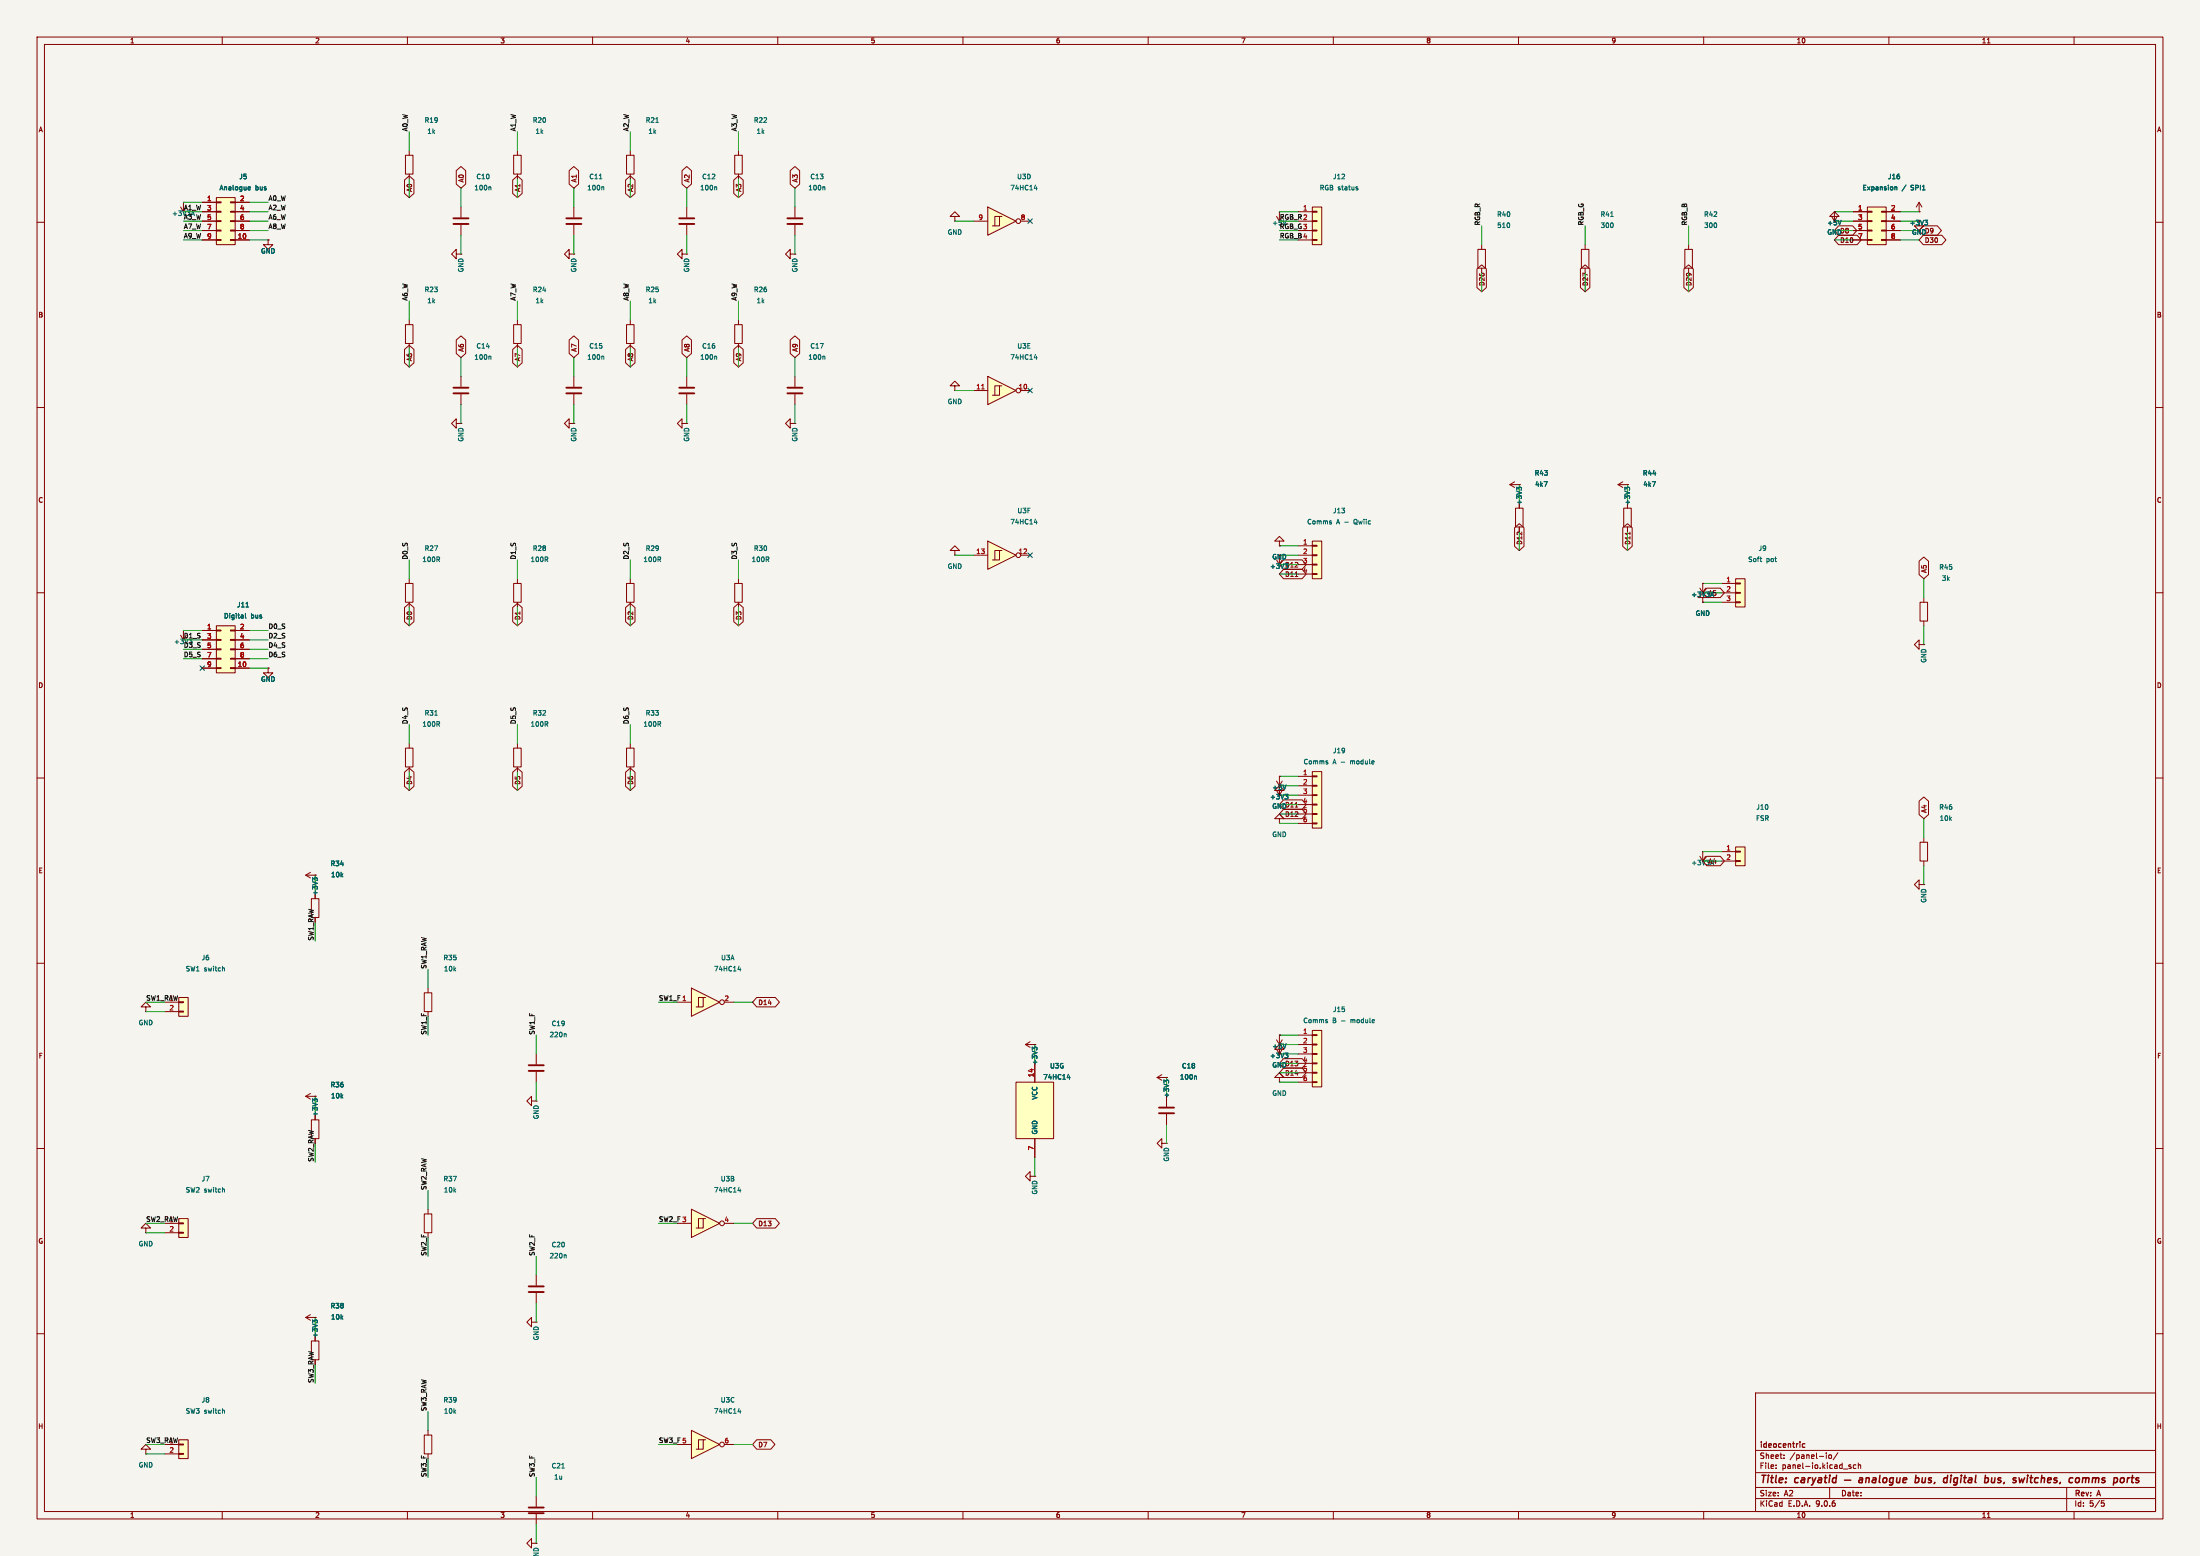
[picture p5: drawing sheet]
<svg xmlns="http://www.w3.org/2000/svg" width="594mm" height="420mm" viewBox="0 0 594 420" stroke-linecap="round" stroke-linejoin="round" font-family="sans-serif">
<path d="M0 0h594v420h-594z" fill="#f5f4ef" stroke="#f5f4ef" stroke-width=".27"/>
<g fill="none" stroke="#840000" stroke-width=".27">
<path d="M10 10h574v400h-574zM12 12h570v396h-570zM60 10v2M110 10v2M160 10v2M210 10v2M260 10v2M310 10v2M360 10v2M410 10v2M460 10v2M510 10v2"/>
<path d="M536.6 11.6h.7M560 10v2M345.4 57.2h.1M345.4 57.2v2.5l-.7-1.3M518.2 57.2h.1M518.2 54.6l-.8 1.3M518.2 54.6l.7 1.3M518.2 54.6v2.6M10 60h2M582 60h2M198.4 87.6h2v5.1h-2zM199.4 86.4v1.2"/>
<path d="M199.4 92.7v1.3M10 110h2M582 110h2M257.8 148.6h1.3l-1.3-1.3-1.3 1.3h1.3v1.3M257.8 149.9h.1M344.7 151.1l.7 1.3M345.4 149.9v2.5M346.2 151.1l-.8 1.3M10 160h2M582 160h2M10 210h2M169.2 201.9h2v5.1h-2z"/>
<path d="M170.2 200.7v1.2M170.2 207v1.3M582 210h2M10 260h2M582 260h2M10 310h2M582 310h2M82.5 355.6l1.3 .8M82.5 355.6h2.6M83.8 354.8l-1.3 .8M85.1 355.6h.1M10 360h2"/>
<path d="M84.1 362h2v5h-2zM85.1 360.7v1.3M474 376h108v32h-108zM582 360h2M474 397.5h108M474 391.5h108M479.5 396.2v.2M479.5 395.4v.2M481.7 393.5v.2M481.7 392.7v.2M493.1 392.2v.1M493.1 392.7v1"/>
<path d="M493.9 392.7h.3l.3 .3v.4l-.3 .3-.5-.3zM496.2 392.1l-1.2 1.9M499.7 395.4h-.3l-.2 .2v.2l.5 .1v.4h-.5M501.1 395.4h-.4l-.3 .3 .1 .6h.6M501.7 395.5l.6-.1 .1 1M501.7 394.9v1.5M60 408v2M110 408v2M160 408v2M210 408v2M260 408v2M310 408v2"/>
<path d="M360 408v2M410 408v2M460 408v2M474 404.5h108M474 401.5h108M494 401.5v3M510 408v2M536.6 409.6h.7M558 401.5v6.5M560 408v2M567.4 405.1h.7M567.5 405.6h.4l.3 .3-.2 .6-.5 .1"/>
</g>
<g fill="none" stroke="#840000" stroke-width=".4">
<path d="M498 399.5h1.7M502.1 399h.7v1.2M502.9 399.3l-.9 .2-.1 .4 .2 .3 .7-.1M503.9 399.1l.3-.2 .4 .1v1.2M503.9 398.9l-.2 1.3M505.7 399h.8l-.1 1.2M506.5 399.3l-.7 .1-.3 .3 .2 .5 .7-.1M507.6 398.2l-.2 1.7 .2 .3M508.5 399.1l.4-.2 .5 .2v.7l-.2 .3-.5 .1-.3-.2zM511.2 399h-.7l-.3 .8 .3 .4 .6-.1M511.2 398.9l-.2 1.6-.4 .4-.5-.1M512.2 398.9l-.1 1.2 .5 .1 .3-.2"/>
<path d="M513 398.9l-.1 1.3M513.8 399.5l1-.2-.1-.3h-.7l-.2 .9 .2 .3 .6-.1M517.2 399l.6-.1 .3 .3-.3 .9h-.7M517.3 398.2l-.2 2M526.8 398.9l-.2 1.3M526.8 398.2v.2M537.8 398.9l-.1 1.2 .5 .1 .3-.2M538.7 398.9l-.2 1.3M546.7 398.9l-.6 1.3M547.4 398.9l-.1 1.3M547.5 398.2v.2M562.4 399.1l.5-.2 .3 .2"/>
<path d="M562.4 398.9l-.2 1.3M563.2 399.1l-.1 1.1M563.8 398.9l-.6 .2M575.4 398.9h.8M575.8 398.2l-.2 1.7 .4 .3"/>
</g>
<path d="M486.8 390.6h.5M486.8 389.7h.5" fill="none" stroke="#840000" stroke-width=".3"/>
<path d="M347.3 59.5l-.5 1.2M519.7 59.5h.8l-.5 .4M520.2 59.9l.3 .3-.3 .5M84.9 356.7l-.5-.4v.8M84.9 356.5l.2-.2 .6 .2" fill="none" stroke="#006464" stroke-width=".27"/>
<path d="M186.7 386.1l7.6 3.8-7.6 3.8z" fill="#ffffc2"/>
<g fill="none" stroke="#840000" stroke-width=".27">
<path d="M494.5 58.4l.8 1.3M495.3 57.2h.1M495.3 57.2v2.5M496.1 58.4l-.8 1.3M84.1 242.6h2v5.1h-2zM85.1 241.3v1.3M182.9 389.9h3.8M186.7 386.1l7.6 3.8-7.6 3.8zM189.9 388.6h-1.3v2.6M190.5 388.6h-.6v2.6h-1.9M195.6 389.9h2.5"/>
<circle cx="194.9" cy="389.9" r=".63"/>
</g>
<path d="M497.1 59.5l-.4 1.2M199.3 381h.7M199.9 380.6v.9" fill="none" stroke="#006464" stroke-width=".27"/>
<path d="M504.2 55.9h5.1v10.1h-5.1z" fill="#ffffc2"/>
<g fill="none" stroke="#840000" stroke-width=".27">
<path d="M500.4 57.2h3.8M500.4 59.7h3.8M504.2 55.9h5.1v10.1h-5.1zM504.2 57h1.3v.3h-1.3zM504.2 59.6h1.3v.2h-1.3zM508 57h1.3v.3h-1.3zM508 59.6h1.3v.2h-1.3zM509.3 57.2h3.8M509.3 59.7h3.8M427 67.3h2v5.1h-2zM428 66v1.3M428 72.4v1.3"/>
<path d="M454.9 67.3h2v5.1h-2zM455.9 66v1.3M455.9 72.4v1.3M500.4 62.2h3.8M500.4 64.8h3.8M504.2 62.1h1.3v.3h-1.3zM504.2 64.6h1.3v.3h-1.3zM508 62.1h1.3v.3h-1.3zM508 64.6h1.3v.3h-1.3zM509.3 62.2h3.8M509.3 64.8h3.8M169.2 157.5h2v5.1h-2z"/>
<path d="M170.2 156.2v1.3M198.4 157.5h2v5.1h-2zM199.4 156.2v1.3M170.2 162.6v1.2M199.4 162.6v1.2M82.5 236.2l1.3 .8M82.5 236.2h2.6M83.8 235.5l-1.3 .7M85.1 236.2h.1"/>
</g>
<path d="M434.9 58.4h.7M511.6 50.4v.9M511.6 50.5h.5l.1 .8M84.9 237.3l-.5-.4v.8M84.9 237.2l.2-.3 .6 .3" fill="none" stroke="#006464" stroke-width=".27"/>
<path d="M274.3 292.1h10.2v15.2h-10.2z" fill="#ffffc2"/>
<path d="M459 231.1l.7 1.3M459.7 229.9h.1M459.7 229.9v2.5M460.5 231.1l-.8 1.3M274.3 292.1h10.2v15.2h-10.2zM276.9 281.9l1.2 .8M276.9 281.9h2.5M278.1 281.2l-1.2 .7M279.4 281.9h.1M279.4 287v5.1M279.4 307.3v5.1" fill="none" stroke="#840000" stroke-width=".27"/>
<path d="M279.2 283.1l-.5-.5v.8M279.2 282.9l.2-.3 .6 .3M288.2 290.9h.7M288.8 290.5v.8" fill="none" stroke="#006464" stroke-width=".27"/>
<path d="M468.6 228.6h2.6v5.1h-2.6z" fill="#ffffc2"/>
<g fill="none" stroke="#840000" stroke-width=".27">
<path d="M518.2 174v-1.3l-1.3 1.3 1.3 1.3v-1.3h1.2M518.4 162.6h2v5h-2zM519.4 174h.1M519.4 161.3v1.3M519.4 167.6v1.3M464.8 229.9h3.8M464.8 232.4h3.8M468.6 228.6h2.6v5.1h-2.6zM468.6 229.7h1.3v.3h-1.3zM468.6 232.3h1.3v.2h-1.3zM312.4 290.8l1.3 .8M312.4 290.8h2.6"/>
<path d="M313.7 290.1l-1.3 .7M315 290.8h.1M315 295.9v2.8M345.4 290.8h1.3l-1.3-1.2-1.2 1.2h1.2v1.3M345.4 292.1h.1M278.1 317.5v-1.3l-1.2 1.3 1.2 1.3v-1.3h1.3M279.4 317.5h.1M313.7 308.6v-1.3l-1.3 1.3 1.3 1.3v-1.3h1.3M315 308.6h.1M315 300.7v2.8"/>
</g>
<path d="M312.9 299h4.1M312.9 300.5h4.1" fill="none" stroke="#840000" stroke-width=".51"/>
<path d="M314.8 292l-.5-.5v.8M314.8 291.8l.2-.3 .5 .3M322.9 290.5l.1 .1v.7" fill="none" stroke="#006464" stroke-width=".27"/>
<path d="M468.6 156.2h2.6v7.6h-2.6z" fill="#ffffc2"/>
<path d="M464.8 157.5h3.8M468.6 156.2h2.6v7.6h-2.6zM468.6 157.4h1.3v.2h-1.3zM468.6 159.9h1.3v.2h-1.3zM464.8 160h3.8M464.8 162.6h3.8M468.6 162.4h1.3v.3h-1.3z" fill="none" stroke="#840000" stroke-width=".27"/>
<path d="M475.2 150.8h.5M475.6 151.6h.1" fill="none" stroke="#006464" stroke-width=".27"/>
<path d="M354.3 278.1h2.6v15.3h-2.6z" fill="#ffffc2"/>
<g fill="none" stroke="#840000" stroke-width=".27">
<path d="M459 158.8l.7 1.2M459.7 157.5h.1M459.7 157.5v2.5M460.5 158.8l-.8 1.2M459.7 161.3h1.3l-1.3-1.3-1.2 1.3h1.2v1.3M459.7 162.6h.1M345.4 279.4h.1M345.4 279.4v5.1M350.5 279.4h3.8M354.3 278.1h2.6v15.3h-2.6zM354.3 279.3h1.3v.2h-1.3zM344.7 280.7l.7 1.2 .8-1.2"/>
<path d="M344.7 283.2l.7 1.3M345.4 283.2h1.3l-1.3-1.3-1.2 1.3h1.2v1.3M346.2 283.2l-.8 1.3M350.5 281.9h3.8M350.5 284.5h3.8M350.5 287h3.8M350.5 289.6h3.8M350.5 292.1h3.8M354.3 281.8h1.3v.3h-1.3zM354.3 284.4h1.3v.2h-1.3zM354.3 286.9h1.3v.2h-1.3zM354.3 289.4h1.3v.3h-1.3z"/>
<path d="M354.3 292h1.3v.2h-1.3z"/>
</g>
<path d="M358.4 275.7v.3M347 284.2h.7l-.4 .5M347.3 281.7l-.5 1.3M347.5 284.7l.2 .3-.2 .5" fill="none" stroke="#006464" stroke-width=".27"/>
<path d="M48.3 269.2h2.5v5.1h-2.5z" fill="#ffffc2"/>
<g fill="none" stroke="#840000" stroke-width=".27">
<path d="M407.7 130.8h2.5M407.7 130.8l1.2 .8M408.9 130l-1.2 .8M409.2 137.2h2v5h-2zM410.2 130.8h.1M410.2 135.9v1.3M436.9 130.8l1.2 .8M436.9 130.8h2.5M438.1 130l-1.2 .8M438.4 137.2h2v5h-2zM439.4 130.8h.1M439.4 135.9v1.3"/>
<path d="M410.2 142.2v1.3M439.4 142.2v1.3M518.2 238.8v-1.3l-1.3 1.3 1.3 1.2v-1.2h1.2M519.4 238.8h.1M39.4 271.8h1.2l-1.2-1.3-1.3 1.3h1.3v1.3M39.4 273.1h.1M44.4 270.5h3.9M44.4 273.1h3.9M48.3 269.2h2.5v5.1h-2.5zM48.3 270.4h1.2v.2h-1.2zM48.3 272.9h1.2v.3h-1.2zM114.6 268h2v5.1h-2z"/>
<path d="M115.6 266.7v1.3"/>
</g>
<path d="M410 131.8l.2-.3 .6 .3M410 131.9l-.5-.4v.8M439.2 131.9l-.5-.4v.8M439.2 131.8l.3-.3 .5 .3M60.4 261.2l.2 .2v.7" fill="none" stroke="#006464" stroke-width=".27"/>
<path d="M48.3 328.9h2.5v5.1h-2.5z" fill="#ffffc2"/>
<path d="M518.4 227.3h2v5.1h-2zM519.4 226.1v1.2M519.4 232.4v1.3M44.4 330.2h3.9M44.4 332.7h3.9M48.3 328.9h2.5v5.1h-2.5zM48.3 330.1h1.2v.2h-1.2zM48.3 332.6h1.2v.3h-1.2z" fill="none" stroke="#840000" stroke-width=".27"/>
<path d="M60.4 320.9l.2 .2v.7" fill="none" stroke="#006464" stroke-width=".27"/>
<path d="M266.7 55.9l7.6 3.8-7.6 3.8z" fill="#ffffc2"/>
<g fill="none" stroke="#840000" stroke-width=".27">
<path d="M257.8 58.4h1.3l-1.3-1.2-1.3 1.2h1.3v1.3M257.8 59.7h.1M262.9 59.7h3.8M266.7 55.9l7.6 3.8-7.6 3.8zM269.9 58.4h-1.3v2.6M270.5 58.4h-.6v2.6h-1.9M275.6 59.7h2.5M39.4 331.5h1.2l-1.2-1.3-1.3 1.3h1.3v1.2M39.4 332.7h.1"/>
<circle cx="275" cy="59.7" r=".63"/>
</g>
<path d="M279.3 50.8h.7M279.9 50.4v.9" fill="none" stroke="#006464" stroke-width=".27"/>
<path d="M266.7 101.6l7.6 3.8-7.6 3.8z" fill="#ffffc2"/>
<g fill="none" stroke="#840000" stroke-width=".27">
<path d="M214.6 101.6v2.8M214.6 106.4v2.8M262.9 105.4h3.8M266.7 101.6l7.6 3.8-7.6 3.8zM269.9 104.1h-1.3v2.6M270.5 104.1h-.6v2.6h-1.9M275.6 105.4h2.5M82.5 295.9l1.3 .8M82.5 295.9h2.6M83.8 295.1l-1.3 .8M85.1 295.9h.1M84.1 302.3h2v5h-2z"/>
<path d="M85.1 301v1.3M114.6 327.7h2v5h-2zM115.6 326.4v1.3"/>
<circle cx="275" cy="105.4" r=".63"/>
</g>
<path d="M265 105h.8" fill="none" stroke="#a90000" stroke-width=".27"/>
<path d="M222.5 96.1l.2 .2v.7M279.3 96.6h.7M279.9 96.1v.9M84.9 297l-.5-.4v.8M84.9 296.9l.2-.3 .6 .3" fill="none" stroke="#006464" stroke-width=".27"/>
<path d="M212.6 104.6h4.1M212.6 106.2h4.1" fill="none" stroke="#840000" stroke-width=".51"/>
<path d="M48.3 388.6h2.5v5.1h-2.5z" fill="#ffffc2"/>
<path d="M213.4 114.3v-1.3l-1.3 1.3 1.3 1.3v-1.3h1.2M214.6 114.3h.1M257.8 104.1h1.3l-1.3-1.2-1.3 1.2h1.3v1.3M257.8 105.4h.1M39.4 391.2h1.2l-1.2-1.3-1.3 1.3h1.3v1.2M39.4 392.4h.1M44.4 389.9h3.9M44.4 392.4h3.9M48.3 388.6h2.5v5.1h-2.5zM48.3 389.8h1.2v.2h-1.2zM48.3 392.3h1.2v.3h-1.2z" fill="none" stroke="#840000" stroke-width=".27"/>
<path d="M60.4 380.6l.2 .2v.7" fill="none" stroke="#006464" stroke-width=".27"/>
<path d="M354.3 208.3h2.6v15.2h-2.6z" fill="#ffffc2"/>
<g fill="none" stroke="#840000" stroke-width=".27">
<path d="M213.4 68.6v-1.3l-1.3 1.3 1.3 1.3v-1.3h1.2M214.6 68.6h.1M350.5 209.6h3.8M350.5 212.1h3.8M350.5 214.6h3.8M350.5 217.2h3.8M350.5 219.7h3.8M354.3 208.3h2.6v15.2h-2.6zM354.3 209.4h1.3v.3h-1.3zM354.3 212h1.3v.2h-1.3zM354.3 214.5h1.3v.3h-1.3zM354.3 217h1.3v.3h-1.3z"/>
<path d="M354.3 219.6h1.3v.2h-1.3zM350.5 222.3h3.8M354.3 222.1h1.3v.3h-1.3z"/>
</g>
<path d="M358.5 205.8v.3" fill="none" stroke="#006464" stroke-width=".27"/>
<path d="M354.3 55.9h2.6v10.1h-2.6z" fill="#ffffc2"/>
<g fill="none" stroke="#840000" stroke-width=".27">
<path d="M198.4 41.9h2v5.1h-2zM199.4 40.6v1.3M199.4 47v1.3M214.6 55.9v2.8M350.5 57.2h3.8M350.5 59.7h3.8M354.3 55.9h2.6v10.1h-2.6zM354.3 57h1.3v.3h-1.3zM354.3 59.6h1.3v.2h-1.3zM495.3 58.4h1.3l-1.3-1.2-1.3 1.2h1.3v1.3M214.6 60.7v2.8M350.5 62.2h3.8"/>
<path d="M350.5 64.8h3.8M354.3 62.1h1.3v.3h-1.3zM354.3 64.6h1.3v.3h-1.3zM399 67.3h2.1v5.1h-2.1zM400 66v1.3M400 72.4v1.3M185.4 101.6v2.8M185.4 106.4v2.8M144.8 284.5v2.8M144.8 289.3v2.8M114.6 387.4h2v5h-2zM115.6 386.1v1.3"/>
</g>
<path d="M222.5 50.4l.2 .2v.7M366.3 50.8l.3 .3-.4 .2M366.3 50.4l.3 .1M193.3 96.1l.2 .2v.7M152.7 279l.2 .2v.7" fill="none" stroke="#006464" stroke-width=".27"/>
<path d="M212.6 58.9h4.1M212.6 60.5h4.1M183.4 104.6h4.1M183.4 106.2h4.1M142.7 287.5h4.1M142.7 289.1h4.1" fill="none" stroke="#840000" stroke-width=".51"/>
<path d="M266.7 146.1l7.6 3.8-7.6 3.8z" fill="#ffffc2"/>
<g fill="none" stroke="#840000" stroke-width=".27">
<path d="M262.9 149.9h3.8M266.7 146.1l7.6 3.8-7.6 3.8zM269.9 148.6h-1.3v2.5M270.5 148.6h-.6v2.5h-1.9M275.6 149.9h2.5M344.7 210.8l.7 1.3M345.4 209.6h.1M345.4 209.6v2.5M346.2 210.8l-.8 1.3"/>
<circle cx="275" cy="149.9" r=".63"/>
</g>
<path d="M279.3 141h.7M279.9 140.6v.8M347.3 211.9l-.5 1.2" fill="none" stroke="#006464" stroke-width=".27"/>
<path d="M354.3 146.1h2.6v10.1h-2.6z" fill="#ffffc2"/>
<g fill="none" stroke="#840000" stroke-width=".27">
<path d="M49.5 54.6h.1M49.5 54.6v2.6l-.7-1.3M350.5 147.3h3.8M350.5 149.9h3.8M350.5 152.4h3.8M350.5 154.9h3.8M354.3 146.1h2.6v10.1h-2.6zM354.3 147.2h1.3v.2h-1.3zM354.3 149.7h1.3v.3h-1.3zM354.3 152.3h1.3v.2h-1.3zM354.3 154.8h1.3v.3h-1.3zM344.7 213.4l.7 1.2"/>
<path d="M345.4 213.4h1.3l-1.3-1.3-1.2 1.3h1.2v1.2M345.4 212.1v2.5M346.2 213.4l-.8 1.2M345.4 221h1.3l-1.3-1.3-1.2 1.3h1.2v1.3M345.4 222.3h.1"/>
</g>
<path d="M52.1 56.9l.4 1.3M359.5 141.1v.3M347 214.4h.7l-.4 .5M347.5 214.9l.2 .2-.2 .6" fill="none" stroke="#006464" stroke-width=".27"/>
<path d="M58.4 53.3h5.1v12.7h-5.1z" fill="#ffffc2"/>
<g fill="none" stroke="#840000" stroke-width=".27">
<path d="M54.6 54.6h3.8M54.6 57.2h3.8M54.6 59.7h3.8M58.4 53.3h5.1v12.7h-5.1zM58.4 54.5h1.3v.2h-1.3zM58.4 57h1.3v.3h-1.3zM58.4 59.6h1.3v.2h-1.3zM62.2 54.5h1.3v.2h-1.3zM62.2 57h1.3v.3h-1.3zM62.2 59.6h1.3v.2h-1.3zM63.5 54.6h3.8M63.5 57.2h3.8"/>
<path d="M63.5 59.7h3.8M518.2 59.7v1.3h1.2l-1.2 1.2-1.3-1.2h1.3M54.6 62.2h3.8M54.6 64.8h3.8M58.4 62.1h1.3v.3h-1.3zM58.4 64.6h1.3v.3h-1.3zM62.2 62.1h1.3v.3h-1.3zM62.2 64.6h1.3v.3h-1.3zM63.5 62.2h3.8M63.5 64.8h3.8M72.4 64.8v1.2h1.3l-1.3 1.3-1.3-1.3h1.3M72.4 64.8h.1"/>
<path d="M154.9 101.6v2.8M154.9 106.4v2.8M345.4 146.1h1.3l-1.3-1.3-1.2 1.3h1.2v1.2M345.4 147.3h.1M49.5 170.2h.1M49.5 170.2v2.5l-.7-1.2M72.4 180.3v1.3h1.3l-1.3 1.3-1.3-1.3h1.3M72.4 180.3h.1"/>
</g>
<path d="M67.1 51.2h.4M67.1 50.5l.3-.1 .2 .3-.6 .1M162.8 96.1l.2 .2v.7" fill="none" stroke="#006464" stroke-width=".27"/>
<path d="M152.9 104.6h4.1M152.9 106.2h4.1" fill="none" stroke="#840000" stroke-width=".51"/>
<path d="M186.7 266.7l7.6 3.8-7.6 3.8z" fill="#ffffc2"/>
<g fill="none" stroke="#840000" stroke-width=".27">
<path d="M109.5 41.9h2v5.1h-2zM110.5 40.6v1.3M110.5 47v1.3M124.5 55.9v2.8M138.7 41.9h2v5.1h-2zM139.7 40.6v1.3M139.7 47v1.3M154.9 55.9v2.8M123.2 68.6v-1.3l-1.3 1.3 1.3 1.3v-1.3h1.3M124.5 68.6h.1M124.5 60.7v2.8M153.7 68.6v-1.3l-1.3 1.3 1.3 1.3v-1.3h1.2"/>
<path d="M154.9 68.6h.1M154.9 60.7v2.8M169.2 87.6h2v5.1h-2zM170.2 86.4v1.2M170.2 92.7v1.3M123.2 114.3v-1.3l-1.3 1.3 1.3 1.3v-1.3h1.3M124.5 114.3h.1M153.7 114.3v-1.3l-1.3 1.3 1.3 1.3v-1.3h1.2M154.9 114.3h.1M184.1 114.3v-1.3l-1.2 1.3 1.2 1.3v-1.3h1.3M185.4 114.3h.1M109.5 157.5h2v5.1h-2z"/>
<path d="M110.5 156.2v1.3M138.7 157.5h2v5.1h-2zM139.7 156.2v1.3M110.5 162.6v1.2M139.7 162.6v1.2M109.5 201.9h2v5.1h-2zM110.5 200.7v1.2M110.5 207v1.3M138.7 201.9h2v5.1h-2zM139.7 200.7v1.2M139.7 207v1.3M182.9 270.5h3.8"/>
<path d="M186.7 266.7l7.6 3.8-7.6 3.8zM189.9 269.2h-1.3v2.6M190.5 269.2h-.6v2.6h-1.9M195.6 270.5h2.5M143.5 297.2v-1.3l-1.3 1.3 1.3 1.3v-1.3h1.3M144.8 297.2h.1M143.5 356.9v-1.3l-1.3 1.3 1.3 1.2v-1.2h1.3M144.8 356.9h.1"/>
<circle cx="194.9" cy="270.5" r=".63"/>
</g>
<path d="M132.4 50.4l.1 .2v.7M161.8 48.3h.7M162.8 50.4l.2 .2v.7M117.4 193h.7M199.3 261.7h.7M199.9 261.2v.9" fill="none" stroke="#006464" stroke-width=".27"/>
<path d="M122.4 58.9h4.1M152.9 58.9h4.1M122.4 60.5h4.1M152.9 60.5h4.1" fill="none" stroke="#840000" stroke-width=".51"/>
<path d="M58.4 168.9h5.1v12.7h-5.1z" fill="#ffffc2"/>
<g fill="none" stroke="#840000" stroke-width=".27">
<path d="M54.6 170.2h3.8M54.6 172.7h3.8M54.6 175.3h3.8M54.6 177.8h3.8M58.4 168.9h5.1v12.7h-5.1zM58.4 170.1h1.3v.2h-1.3zM58.4 172.6h1.3v.2h-1.3zM58.4 175.1h1.3v.3h-1.3zM58.4 177.7h1.3v.2h-1.3zM62.2 170.1h1.3v.2h-1.3zM62.2 172.6h1.3v.2h-1.3zM62.2 175.1h1.3v.3h-1.3z"/>
<path d="M62.2 177.7h1.3v.2h-1.3zM63.5 170.2h3.8M63.5 172.7h3.8M63.5 175.3h3.8M63.5 177.8h3.8M54.6 180.3h3.8M58.4 180.2h1.3v.3h-1.3zM62.2 180.2h1.3v.3h-1.3zM63.5 180.3h3.8M144.8 344.2v2.8M144.8 349v2.8"/>
</g>
<path d="M66.3 165.6v1.1l.1 .1M66.4 163.8h.7M152.7 338.7l.2 .2v.7" fill="none" stroke="#006464" stroke-width=".27"/>
<path d="M142.7 347.2h4.1M142.7 348.7h4.1" fill="none" stroke="#840000" stroke-width=".51"/>
<path d="M186.7 326.4l7.6 3.8-7.6 3.8z" fill="#ffffc2"/>
<g fill="none" stroke="#840000" stroke-width=".27">
<path d="M54.6 54.6h3.8M54.6 57.2h3.8M54.6 59.7h3.8M63.5 54.6h3.8M63.5 57.2h3.8M63.5 59.7h3.8M109.2 48.6l1.3-1.1 1.3 1.1v3.6l-1.3 1.1-1.3-1.1zM123.2 46.1l1.3-1.2 1.2 1.2v3.6l-1.2 1.1-1.3-1.1zM138.4 48.6l1.3-1.1 1.3 1.1v3.6l-1.3 1.1-1.3-1.1zM153.7 46.1l1.2-1.2 1.3 1.2v3.6l-1.3 1.1-1.2-1.1zM168.9 48.6l1.3-1.1 1.3 1.1v3.6l-1.3 1.1-1.3-1.1zM169.2 41.9h2v5.1h-2z"/>
<path d="M170.2 40.6v1.3M170.2 47v1.3M184.1 46.1l1.3-1.2 1.3 1.2v3.6l-1.3 1.1-1.3-1.1zM185.4 55.9v2.8M198.1 48.6l1.3-1.1 1.3 1.1v3.6l-1.3 1.1-1.3-1.1zM213.4 46.1l1.2-1.2 1.3 1.2v3.6l-1.3 1.1-1.2-1.1zM495.3 57.2h.1M500.4 57.2h3.8M500.4 59.7h3.8M509.3 57.2h3.8M509.3 59.7h3.8M518.2 57.2h.1"/>
<path d="M54.6 62.2h3.8M54.6 64.8h3.8M63.5 62.2h3.8M63.5 64.8h3.8M72.4 64.8h.1M184.1 68.6v-1.3l-1.2 1.3 1.2 1.3v-1.3h1.3M185.4 68.6h.1M185.4 60.7v2.8M398.8 72.6l1.2-1.1 1.3 1.1v5l-1.3 1.1-1.2-1.1zM426.7 72.6l1.3-1.1 1.3 1.1v5l-1.3 1.1-1.3-1.1zM454.7 72.6l1.2-1.1 1.3 1.1v5l-1.3 1.1-1.2-1.1zM496.4 63.5h5l1.1 1.3-1.1 1.2h-5l-1.1-1.2z"/>
<path d="M496.4 61h3.8l1.1 1.2-1.1 1.3h-3.8l-1.1-1.3zM500.4 62.2h3.8M500.4 64.8h3.8M509.3 62.2h3.8M509.3 64.8h3.8M519.3 63.5h5l1.1 1.3-1.1 1.2h-5l-1.1-1.2zM519.3 61h3.8l1.1 1.2-1.1 1.3h-3.8l-1.1-1.3zM109.2 94.3l1.3-1.1 1.3 1.1v3.6l-1.3 1.2-1.3-1.2zM109.5 87.6h2v5.1h-2zM110.5 86.4v1.2M110.5 92.7v1.3M123.2 91.8l1.3-1.1 1.2 1.1v3.6l-1.2 1.1-1.3-1.1z"/>
<path d="M138.4 94.3l1.3-1.1 1.3 1.1v3.6l-1.3 1.2-1.3-1.2zM138.7 87.6h2v5.1h-2zM139.7 86.4v1.2M139.7 92.7v1.3M153.7 91.8l1.2-1.1 1.3 1.1v3.6l-1.3 1.1-1.2-1.1zM168.9 94.3l1.3-1.1 1.3 1.1v3.6l-1.3 1.2-1.3-1.2zM184.1 91.8l1.3-1.1 1.3 1.1v3.6l-1.3 1.1-1.3-1.1zM198.1 94.3l1.3-1.1 1.3 1.1v3.6l-1.3 1.2-1.3-1.2zM213.4 91.8l1.2-1.1 1.3 1.1v3.6l-1.3 1.1-1.2-1.1zM124.5 101.6v2.8M124.5 106.4v2.8M410.2 130.8h.1"/>
<path d="M410.2 135.9v1.3M439.4 130.8h.1M439.4 135.9v1.3M345.4 147.3h.1M346.6 151.1h5l1.1 1.3-1.1 1.3h-5l-1.2-1.3zM346.6 153.7h5l1.1 1.2-1.1 1.3h-5l-1.2-1.3zM349.7 155.6h.7M408.9 142.5l1.3-1.2 1.3 1.2v5l-1.3 1.1-1.3-1.1zM410.2 142.2v1.3M438.1 142.5l1.3-1.2 1.3 1.2v5l-1.3 1.1-1.3-1.1zM439.4 142.2v1.3M440.1 143.6v.7"/>
<path d="M459.7 157.5h.1M460.9 158.7h3.6l1.1 1.3-1.1 1.3h-3.6l-1.2-1.3zM518.2 151.5l1.2-1.1 1.3 1.1v3.6l-1.3 1.1-1.2-1.1zM54.6 170.2h3.8M54.6 172.7h3.8M54.6 175.3h3.8M54.6 177.8h3.8M63.5 170.2h3.8M63.5 172.7h3.8M63.5 175.3h3.8M63.5 177.8h3.8M109.2 164l1.3-1.1 1.3 1.1v3.8l-1.3 1.1-1.3-1.1z"/>
<path d="M138.4 164l1.3-1.1 1.3 1.1v3.8l-1.3 1.1-1.3-1.1zM168.9 164l1.3-1.1 1.3 1.1v3.8l-1.3 1.1-1.3-1.1zM198.1 164l1.3-1.1 1.3 1.1v3.8l-1.3 1.1-1.3-1.1zM459.7 162.6h.1M54.6 180.3h3.8M63.5 180.3h3.8M72.4 180.3h.1M109.2 208.4l1.3-1.1 1.3 1.1v3.8l-1.3 1.2-1.3-1.2zM138.4 208.4l1.3-1.1 1.3 1.1v3.8l-1.3 1.2-1.3-1.2zM168.9 208.4l1.3-1.1 1.3 1.1v3.8l-1.3 1.2-1.3-1.2zM345.4 209.6h.1M346.6 218.4h5l1.1 1.3-1.1 1.3h-5l-1.2-1.3z"/>
<path d="M346.6 215.9h5l1.1 1.3-1.1 1.2h-5l-1.2-1.2zM349.7 217.8h.7M518.2 216.2l1.2-1.1 1.3 1.1v3.7l-1.3 1.1-1.2-1.1zM85.1 236.2h.1M460.9 231.1h3.6l1.1 1.3-1.1 1.3h-3.6l-1.2-1.3zM85.1 241.3v1.3M204.3 269.2h5l1.1 1.3-1.1 1.3h-5l-1.1-1.3zM345.4 279.4h.1M85.1 295.9h.1M279.4 281.9h.1M279.4 287v5.1M315 290.8h.1"/>
<path d="M315 295.9v2.8M346.6 285.7h5l1.1 1.3-1.1 1.3h-5l-1.2-1.3zM346.6 288.3h5l1.1 1.3-1.1 1.2h-5l-1.2-1.2zM85.1 301v1.3M279.4 307.3v5.1M315 300.7v2.8M182.9 330.2h3.8M186.7 326.4l7.6 3.8-7.6 3.8zM189.9 328.9h-1.3v2.6M190.5 328.9h-.6v2.6h-1.9M195.6 330.2h2.5M204.3 328.9h5l1.1 1.3-1.1 1.3h-5l-1.1-1.3z"/>
<path d="M85.1 355.6h.1M85.1 360.7v1.3M204.3 388.6h3.8l1.1 1.3-1.1 1.3h-3.8l-1.1-1.3zM143.5 416.6v-1.3l-1.3 1.3 1.3 1.2v-1.2h1.3M144.8 416.6h.1M144.8 403.9v2.8M144.8 408.7v2.8"/>
<circle cx="194.9" cy="330.2" r=".63"/>
</g>
<g fill="none" stroke="#006464" stroke-width=".27">
<path d="M177.1 33h.7M67.1 51.2h.4M67.1 50.5l.3-.1 .2 .3-.6 .1M193.3 50.4l.2 .2v.7M497.1 59.5l-.4 1.2M511.6 50.5h.5l.1 .8M511.6 50.4v.9M519.7 59.5h.8l-.5 .4M520.2 59.9l.3 .3-.3 .5M132.4 96.1l.1 .2v.7M410 131.9l-.5-.4v.8M410 131.8l.2-.3 .6 .3"/>
<path d="M439.2 131.8l.3-.3 .5 .3M439.2 131.9l-.5-.4v.8M66.3 165.6v1.1l.1 .1M66.4 163.8h.7M347 214.4h.7l-.4 .5M347.3 211.9l-.5 1.2M347.5 214.9l.2 .2-.2 .6M84.9 237.3l-.5-.4v.8M84.9 237.2l.2-.3 .6 .3M84.9 297l-.5-.4v.8M84.9 296.9l.2-.3 .6 .3M279.2 283.1l-.5-.5v.8"/>
<path d="M279.2 282.9l.2-.3 .6 .3M288.2 290.9h.7M288.8 290.5v.8M314.8 292l-.5-.5v.8M314.8 291.8l.2-.3 .5 .3M322.9 290.5l.1 .1v.7M347 284.2h.7l-.4 .5M347.3 281.7l-.5 1.3M347.5 284.7l.2 .3-.2 .5M199.3 321.4h.7M199.9 320.9v.9M84.9 356.7l-.5-.4v.8"/>
<path d="M84.9 356.5l.2-.2 .6 .2M151.7 396.2h.7"/>
</g>
<path d="M183.4 58.9h4.1M183.4 60.5h4.1M122.4 104.6h4.1M122.4 106.2h4.1M142.7 406.9h4.1M142.7 408.4h4.1" fill="none" stroke="#840000" stroke-width=".51"/>
<g fill="none" stroke="#009600" stroke-width=".27">
<path d="M110.5 35.6v5M139.7 35.6v5M170.2 35.6v5M199.4 35.6v5M49.5 59.7h5.1M49.5 57.2h5.1M49.5 54.6h5.1M67.3 59.7h5.1M67.3 57.2h5.1M67.3 54.6h5.1M110.5 48.3v5M124.5 50.8v5.1"/>
<path d="M139.7 48.3v5M154.9 50.8v5.1M170.2 48.3v5M185.4 50.8v5.1M199.4 48.3v5M214.6 50.8v5.1M257.8 59.7h5.1M345.4 59.7h5.1M345.4 57.2h5.1M495.3 59.7h5.1M495.3 57.2h5.1M513.1 59.7h5.1"/>
<path d="M513.1 57.2h5.1M49.5 62.2h5.1M49.5 64.8h5.1M67.3 62.2h5.1M67.3 64.8h5.1M124.5 63.5v5.1M154.9 63.5v5.1M185.4 63.5v5.1M214.6 63.5v5.1M345.4 62.2h5.1M345.4 64.8h5.1M400 61v5"/>
<path d="M400 73.7v5M428 61v5M428 73.7v5M455.9 61v5M455.9 73.7v5M495.3 62.2h5.1M495.3 64.8h5.1M513.1 62.2h5.1M513.1 64.8h5.1M110.5 81.3v5.1M110.5 94v5.1M124.5 96.5v5.1"/>
<path d="M139.7 81.3v5.1M139.7 94v5.1M154.9 96.5v5.1M170.2 81.3v5.1M170.2 94v5.1M185.4 96.5v5.1M199.4 81.3v5.1M199.4 94v5.1M214.6 96.5v5.1M124.5 109.2v5.1M154.9 109.2v5.1M185.4 109.2v5.1"/>
<path d="M214.6 109.2v5.1M257.8 105.4h5.1M410.2 130.8v5.1M439.4 130.8v5.1M110.5 151.1v5.1M139.7 151.1v5.1M170.2 151.1v5.1M199.4 151.1v5.1M257.8 149.9h5.1M345.4 149.9h5.1M345.4 147.3h5.1M345.4 154.9h5.1"/>
<path d="M345.4 152.4h5.1M410.2 143.5v5.1M439.4 143.5v5.1M459.7 157.5h5.1M519.4 156.2v5.1M49.5 172.7h5.1M49.5 170.2h5.1M49.5 177.8h5.1M49.5 175.3h5.1M67.3 172.7h5.1M67.3 170.2h5.1M67.3 177.8h5.1"/>
<path d="M67.3 175.3h5.1M110.5 163.8v5.1M139.7 163.8v5.1M170.2 163.8v5.1M199.4 163.8v5.1M459.7 160h5.1M459.7 162.6h5.1M519.4 168.9v5.1M67.3 180.3h5.1M110.5 195.6v5.1M139.7 195.6v5.1M170.2 195.6v5.1"/>
<path d="M110.5 208.3v5.1M139.7 208.3v5.1M170.2 208.3v5.1M345.4 209.6h5.1M345.4 219.7h5.1M345.4 217.2h5.1M345.4 214.6h5.1M345.4 212.1h5.1M85.1 236.2v5.1M345.4 222.3h5.1M459.7 229.9h5.1M459.7 232.4h5.1"/>
<path d="M519.4 221v5.1M519.4 233.7v5.1M85.1 248.9v5.1M39.4 273.1h5M39.4 270.5h5M115.6 261.6v5.1M115.6 274.3v5.1M144.8 279.4v5.1M177.8 270.5h5.1M198.1 270.5h5.1M345.4 279.4h5.1M85.1 295.9v5.1"/>
<path d="M144.8 292.1v5.1M279.4 281.9v5.1M315 290.8v5.1M345.4 284.5h5.1M345.4 281.9h5.1M345.4 287h5.1M345.4 292.1h5.1M345.4 289.6h5.1M85.1 308.6v5.1M279.4 312.4v5.1M315 303.5v5.1M39.4 332.7h5"/>
<path d="M39.4 330.2h5M115.6 321.3v5.1M115.6 334v5.1M144.8 339.1v5.1M177.8 330.2h5.1M198.1 330.2h5.1M85.1 355.6v5.1M144.8 351.8v5.1M85.1 368.3v5.1M39.4 389.9h5M39.4 392.4h5M115.6 381v5.1"/>
<path d="M115.6 393.7v5.1M144.8 398.8v5.1M177.8 389.9h5.1M198.1 389.9h5.1M144.8 411.5v5.1"/>
</g>
<path d="M277.5 59.1l1.2 1.2M278.7 59.1l-1.2 1.2M277.5 104.8l1.2 1.2M278.7 104.8l-1.2 1.2M277.5 149.3l1.2 1.2M278.7 149.3l-1.2 1.2M54 179.7l1.2 1.2M55.2 179.7l-1.2 1.2" fill="none" stroke="#000084" stroke-width=".27"/>
<g font-size="2.8" fill="#840000">
<text x="475" y="400.9">Title:</text>
<text x="484.7" y="400.9">caryatid</text>
<text x="519.5" y="400.9">bus,</text>
<text x="528.1" y="400.9">digital</text>
<text x="539.9" y="400.9">bus,</text>
<text x="548.4" y="400.9">switches,</text>
<text x="564.4" y="400.9">comms</text>
<text x="577.2" y="400.9">ports</text>
</g>
<g font-size="2.1" fill="#840000">
<text x="475" y="394">Sheet:</text>
<text x="475" y="391.2">ideocentric</text>
<text x="483.2" y="394">/panel-io/</text>
<text x="475" y="396.7">File:</text>
<text x="481.1" y="396.7">panel-io.kicad_sch</text>
<text x="475" y="406.9">KiCad</text>
<text x="475" y="404.1">Size:</text>
<text x="481.7" y="404.1">A2</text>
<text x="482.7" y="406.9">E.D.A.</text>
<text x="490.3" y="406.9">9.0.6</text>
<text x="497" y="404.1">Date:</text>
<text x="560" y="404.3">Rev:</text>
<text x="560" y="406.9">Id:</text>
<text x="564.1" y="406.9">5/5</text>
<text x="566.4" y="404.3">A</text>
</g>
<g font-size="1.8" fill="#840000">
<text x="35" y="11.9">1</text>
<text x="85" y="11.9">2</text>
<text x="135" y="11.9">3</text>
<text x="185" y="11.9">4</text>
<text x="235" y="11.9">5</text>
<text x="285" y="11.9">6</text>
<text x="335" y="11.9">7</text>
<text x="385" y="11.9">8</text>
<text x="435" y="11.9">9</text>
<text x="485" y="11.9">10</text>
<text x="535" y="11.9">11</text>
<text x="10.3" y="35.9">A</text>
<text x="582.3" y="35.9">A</text>
<text x="111.4" y="51.9" transform="rotate(-90 111.4 51.9)">A0</text>
<text x="125.4" y="49.4" transform="rotate(-90 125.4 49.4)">A0</text>
<text x="140.7" y="51.9" transform="rotate(-90 140.7 51.9)">A1</text>
<text x="155.9" y="49.4" transform="rotate(-90 155.9 49.4)">A1</text>
<text x="171.1" y="51.9" transform="rotate(-90 171.1 51.9)">A2</text>
<text x="186.4" y="49.4" transform="rotate(-90 186.4 49.4)">A2</text>
<text x="200.3" y="51.9" transform="rotate(-90 200.3 51.9)">A3</text>
<text x="215.6" y="49.4" transform="rotate(-90 215.6 49.4)">A3</text>
<text x="493.3" y="61">+5V</text>
<text x="493.3" y="63.6">GNDD8</text>
<text x="496.7" y="65.7">D10</text>
<text x="515.5" y="61">+3V3</text>
<text x="516.1" y="63.6">GNDD9</text>
<text x="519.6" y="65.7">D30</text>
<text x="401" y="77.3" transform="rotate(-90 401 77.3)">D26</text>
<text x="428.9" y="77.3" transform="rotate(-90 428.9 77.3)">D27</text>
<text x="456.9" y="77.3" transform="rotate(-90 456.9 77.3)">D29</text>
<text x="10.3" y="85.9">B</text>
<text x="582.3" y="85.9">B</text>
<text x="125.4" y="95.1" transform="rotate(-90 125.4 95.1)">A6</text>
<text x="155.9" y="95.1" transform="rotate(-90 155.9 95.1)">A7</text>
<text x="186.4" y="95.1" transform="rotate(-90 186.4 95.1)">A8</text>
<text x="215.6" y="95.1" transform="rotate(-90 215.6 95.1)">A9</text>
<text x="111.4" y="97.6" transform="rotate(-90 111.4 97.6)">A6</text>
<text x="140.7" y="97.6" transform="rotate(-90 140.7 97.6)">A7</text>
<text x="171.1" y="97.6" transform="rotate(-90 171.1 97.6)">A8</text>
<text x="200.3" y="97.6" transform="rotate(-90 200.3 97.6)">A9</text>
<text x="10.3" y="135.9">C</text>
<text x="582.3" y="135.9">C</text>
<text x="411.2" y="147.2" transform="rotate(-90 411.2 147.2)">D12</text>
<text x="440.4" y="147.2" transform="rotate(-90 440.4 147.2)">D11</text>
<text x="343.4" y="151.2">GND</text>
<text x="346.9" y="155.9">D11</text>
<text x="520.4" y="154.8" transform="rotate(-90 520.4 154.8)">A5</text>
<text x="111.4" y="167.5" transform="rotate(-90 111.4 167.5)">D0</text>
<text x="140.7" y="167.5" transform="rotate(-90 140.7 167.5)">D1</text>
<text x="171.1" y="167.5" transform="rotate(-90 171.1 167.5)">D2</text>
<text x="200.3" y="167.5" transform="rotate(-90 200.3 167.5)">D3</text>
<text x="10.3" y="185.9">D</text>
<text x="582.3" y="185.9">D</text>
<text x="111.4" y="211.9" transform="rotate(-90 111.4 211.9)">D4</text>
<text x="140.7" y="211.9" transform="rotate(-90 140.7 211.9)">D5</text>
<text x="171.1" y="211.9" transform="rotate(-90 171.1 211.9)">D6</text>
<text x="342.8" y="216">+3V3</text>
<text x="343.4" y="213.4">+5V</text>
<text x="343.4" y="218.5">GNDD11</text>
<text x="346.9" y="220.7">D12</text>
<text x="520.4" y="219.6" transform="rotate(-90 520.4 219.6)">A4</text>
<text x="456.6" y="233.7">+3V3AA4</text>
<text x="10.3" y="235.9">E</text>
<text x="582.3" y="235.9">E</text>
<text x="84.7" y="254" transform="rotate(-90 84.7 254)">SW1_RAW</text>
<text x="204.6" y="271.5">D14</text>
<text x="10.3" y="285.9">F</text>
<text x="342.8" y="285.8">+3V3</text>
<text x="343.4" y="283.3">+5V</text>
<text x="582.3" y="285.9">F</text>
<text x="343.4" y="288.3">GNDD13</text>
<text x="346.9" y="290.5">D14</text>
<text x="84.7" y="313.7" transform="rotate(-90 84.7 313.7)">SW2_RAW</text>
<text x="10.3" y="335.9">G</text>
<text x="204.6" y="331.2">D13</text>
<text x="582.3" y="335.9">G</text>
<text x="84.7" y="373.4" transform="rotate(-90 84.7 373.4)">SW3_RAW</text>
<text x="10.2" y="385.9">H</text>
<text x="582.2" y="385.9">H</text>
<text x="204.6" y="390.8">D7</text>
<text x="35" y="409.9">1</text>
<text x="85" y="409.9">2</text>
<text x="135" y="409.9">3</text>
<text x="185" y="409.9">4</text>
<text x="235" y="409.9">5</text>
<text x="285" y="409.9">6</text>
<text x="335" y="409.9">7</text>
<text x="385" y="409.9">8</text>
<text x="435" y="409.9">9</text>
<text x="485" y="409.9">10</text>
<text x="535" y="409.9">11</text>
</g>
<g font-size="1.8" fill="#0f0f0f">
<text x="110.1" y="35.6" transform="rotate(-90 110.1 35.6)">A0_W</text>
<text x="139.4" y="35.6" transform="rotate(-90 139.4 35.6)">A1_W</text>
<text x="169.8" y="35.6" transform="rotate(-90 169.8 35.6)">A2_W</text>
<text x="199" y="35.6" transform="rotate(-90 199 35.6)">A3_W</text>
<text x="46.3" y="58.5">+3V3A</text>
<text x="49.5" y="59.3">A3_W</text>
<text x="49.5" y="56.8">A1_W</text>
<text x="72.4" y="54.3">A0_W</text>
<text x="72.4" y="56.8">A2_W</text>
<text x="72.4" y="59.3">A6_W</text>
<text x="345.4" y="59.3">RGB_R2</text>
<text x="49.5" y="61.9">A7_W</text>
<text x="49.5" y="64.4">A9_W</text>
<text x="72.4" y="61.9">A8_W</text>
<text x="343.4" y="61">+5V</text>
<text x="345.4" y="64.4">RGB_B4</text>
<text x="345.4" y="61.9">RGB_G3</text>
<text x="399.7" y="61" transform="rotate(-90 399.7 61)">RGB_R</text>
<text x="427.6" y="61" transform="rotate(-90 427.6 61)">RGB_G</text>
<text x="455.6" y="61" transform="rotate(-90 455.6 61)">RGB_B</text>
<text x="110.1" y="81.3" transform="rotate(-90 110.1 81.3)">A6_W</text>
<text x="139.4" y="81.3" transform="rotate(-90 139.4 81.3)">A7_W</text>
<text x="169.8" y="81.3" transform="rotate(-90 169.8 81.3)">A8_W</text>
<text x="199" y="81.3" transform="rotate(-90 199 81.3)">A9_W</text>
<text x="110.1" y="151.1" transform="rotate(-90 110.1 151.1)">D0_S</text>
<text x="139.4" y="151.1" transform="rotate(-90 139.4 151.1)">D1_S</text>
<text x="169.8" y="151.1" transform="rotate(-90 169.8 151.1)">D2_S</text>
<text x="199" y="151.1" transform="rotate(-90 199 151.1)">D3_S</text>
<text x="49.5" y="172.4">D1_S</text>
<text x="72.4" y="169.8">D0_S</text>
<text x="72.4" y="172.4">D2_S</text>
<text x="46.9" y="174">+3V3</text>
<text x="49.5" y="177.5">D5_S</text>
<text x="49.5" y="174.9">D3_S</text>
<text x="72.4" y="174.9">D4_S</text>
<text x="72.4" y="177.5">D6_S</text>
<text x="110.1" y="195.6" transform="rotate(-90 110.1 195.6)">D4_S</text>
<text x="139.4" y="195.6" transform="rotate(-90 139.4 195.6)">D5_S</text>
<text x="169.8" y="195.6" transform="rotate(-90 169.8 195.6)">D6_S</text>
<text x="115.2" y="261.6" transform="rotate(-90 115.2 261.6)">SW1_RAW</text>
<text x="39.4" y="270.2">SW1_RAW</text>
<text x="45.6" y="270.3">1</text>
<text x="177.8" y="270.2">SW1_F 1</text>
<text x="115.2" y="279.4" transform="rotate(-90 115.2 279.4)">SW1_F</text>
<text x="144.4" y="279.4" transform="rotate(-90 144.4 279.4)">SW1_F</text>
<text x="115.2" y="321.3" transform="rotate(-90 115.2 321.3)">SW2_RAW</text>
<text x="39.4" y="329.9">SW2_RAW</text>
<text x="45.6" y="329.9">1</text>
<text x="177.8" y="329.9">SW2_F 3</text>
<text x="115.2" y="339.1" transform="rotate(-90 115.2 339.1)">SW2_F</text>
<text x="144.4" y="339.1" transform="rotate(-90 144.4 339.1)">SW2_F</text>
<text x="115.2" y="381" transform="rotate(-90 115.2 381)">SW3_RAW</text>
<text x="39.4" y="389.5">SW3_RAW</text>
<text x="45.6" y="389.6">1</text>
<text x="177.8" y="389.5">SW3_F 5</text>
<text x="115.2" y="398.8" transform="rotate(-90 115.2 398.8)">SW3_F</text>
<text x="144.4" y="398.8" transform="rotate(-90 144.4 398.8)">SW3_F</text>
</g>
<g font-size="1.8" fill="#006464">
<text x="114.5" y="33.3">R19</text>
<text x="143.8" y="33.3">R20</text>
<text x="174.2" y="33.3">R21</text>
<text x="203.4" y="33.3">R22</text>
<text x="115.3" y="36.3">1k</text>
<text x="144.5" y="36.3">1k</text>
<text x="175" y="36.3">1k</text>
<text x="204.2" y="36.3">1k</text>
<text x="59.1" y="51.6">Analogue</text>
<text x="64.5" y="48.6">J5</text>
<text x="68.9" y="51.6">bus</text>
<text x="128" y="51.6">100n</text>
<text x="128.5" y="48.6">C10</text>
<text x="158.4" y="51.6">100n</text>
<text x="159" y="48.6">C11</text>
<text x="188.9" y="51.6">100n</text>
<text x="189.5" y="48.6">C12</text>
<text x="218.1" y="51.6">100n</text>
<text x="218.7" y="48.6">C13</text>
<text x="272.7" y="51.6">74HC14</text>
<text x="274.5" y="48.6">U3D</text>
<text x="356.2" y="51.6">RGB status</text>
<text x="359.8" y="48.6">J12</text>
<text x="502.8" y="51.6">Expansion</text>
<text x="509.7" y="48.6">J16</text>
<text x="513.5" y="51.6">/</text>
<text x="516" y="51.6">SPI1</text>
<text x="404.1" y="58.7">R40</text>
<text x="432" y="58.7">R41</text>
<text x="460" y="58.7">R42</text>
<text x="255.8" y="63.6">GND</text>
<text x="404.1" y="61.7">510</text>
<text x="432.1" y="61.7">300</text>
<text x="460" y="61.7">300</text>
<text x="493.3" y="63.6">GND</text>
<text x="516.1" y="63.6">GND</text>
<text x="70.4" y="68.6">GND</text>
<text x="125.3" y="73.6" transform="rotate(-90 125.3 73.6)">GND</text>
<text x="155.8" y="73.6" transform="rotate(-90 155.8 73.6)">GND</text>
<text x="186.3" y="73.6" transform="rotate(-90 186.3 73.6)">GND</text>
<text x="215.5" y="73.6" transform="rotate(-90 215.5 73.6)">GND</text>
<text x="114.5" y="79">R23</text>
<text x="115.3" y="82">1k</text>
<text x="143.8" y="79">R24</text>
<text x="144.5" y="82">1k</text>
<text x="174.2" y="79">R25</text>
<text x="175" y="82">1k</text>
<text x="203.4" y="79">R26</text>
<text x="204.2" y="82">1k</text>
<text x="128.5" y="94.3">C14</text>
<text x="159" y="94.3">C15</text>
<text x="189.5" y="94.3">C16</text>
<text x="218.7" y="94.3">C17</text>
<text x="274.6" y="94.3">U3E</text>
<text x="128" y="97.3">100n</text>
<text x="158.4" y="97.3">100n</text>
<text x="188.9" y="97.3">100n</text>
<text x="218.1" y="97.3">100n</text>
<text x="272.7" y="97.3">74HC14</text>
<text x="255.8" y="109.3">GND</text>
<text x="125.3" y="119.3" transform="rotate(-90 125.3 119.3)">GND</text>
<text x="155.8" y="119.3" transform="rotate(-90 155.8 119.3)">GND</text>
<text x="186.3" y="119.3" transform="rotate(-90 186.3 119.3)">GND</text>
<text x="215.5" y="119.3" transform="rotate(-90 215.5 119.3)">GND</text>
<text x="414.3" y="128.6">R43</text>
<text x="414.4" y="131.6">4k7</text>
<text x="443.5" y="128.6">R44</text>
<text x="443.6" y="131.6">4k7</text>
<text x="411.1" y="136.5" transform="rotate(-90 411.1 136.5)">+3V3</text>
<text x="440.3" y="136.5" transform="rotate(-90 440.3 136.5)">+3V3</text>
<text x="272.7" y="141.7">74HC14</text>
<text x="274.6" y="138.7">U3F</text>
<text x="352.8" y="141.7">Comms</text>
<text x="359.8" y="138.7">J13</text>
<text x="360.8" y="141.7">A -</text>
<text x="365.8" y="141.7">Qwiic</text>
<text x="114.5" y="148.9">R27</text>
<text x="143.8" y="148.9">R28</text>
<text x="174.2" y="148.9">R29</text>
<text x="203.4" y="148.9">R30</text>
<text x="474.7" y="148.9">J9</text>
<text x="113.9" y="151.9">100R</text>
<text x="143.1" y="151.9">100R</text>
<text x="173.6" y="151.9">100R</text>
<text x="202.8" y="151.9">100R</text>
<text x="255.8" y="153.7">GND</text>
<text x="342.8" y="153.7">+3V3D12</text>
<text x="342.8" y="153.7">+3V3</text>
<text x="471.9" y="151.9">Soft</text>
<text x="476.9" y="151.9">pot</text>
<text x="523.5" y="154">R45</text>
<text x="456.6" y="161.3">+3V3AA5</text>
<text x="456.6" y="161.3">+3V3A</text>
<text x="524.2" y="157">3k</text>
<text x="60.4" y="167.1">Digital</text>
<text x="63.9" y="164.1">J11</text>
<text x="67.7" y="167.1">bus</text>
<text x="457.7" y="166.4">GND</text>
<text x="520.3" y="179" transform="rotate(-90 520.3 179)">GND</text>
<text x="70.4" y="184.2">GND</text>
<text x="113.9" y="196.3">100R</text>
<text x="114.5" y="193.3">R31</text>
<text x="143.1" y="196.3">100R</text>
<text x="143.8" y="193.3">R32</text>
<text x="173.6" y="196.3">100R</text>
<text x="174.2" y="193.3">R33</text>
<text x="359.8" y="203.5">J19</text>
<text x="351.9" y="206.5">Comms</text>
<text x="359.9" y="206.5">A -</text>
<text x="364.9" y="206.5">module</text>
<text x="343.4" y="218.5">GND</text>
<text x="474" y="221.7">FSR</text>
<text x="474.1" y="218.7">J10</text>
<text x="523.5" y="218.7">R46</text>
<text x="523.6" y="221.7">10k</text>
<text x="343.4" y="226.1">GND</text>
<text x="89.1" y="234">R34</text>
<text x="89.3" y="237">10k</text>
<text x="86" y="241.9" transform="rotate(-90 86 241.9)">+3V3</text>
<text x="520.3" y="243.8" transform="rotate(-90 520.3 243.8)">GND</text>
<text x="50" y="262.4">SW1 switch</text>
<text x="54.3" y="259.4">J6</text>
<text x="119.6" y="259.4">R35</text>
<text x="119.7" y="262.4">10k</text>
<text x="192.7" y="262.4">74HC14</text>
<text x="194.6" y="259.4">U3A</text>
<text x="359.8" y="273.3">J15</text>
<text x="37.3" y="276.9">GND</text>
<text x="148.3" y="280.2">220n</text>
<text x="148.8" y="277.2">C19</text>
<text x="351.8" y="276.3">Comms</text>
<text x="359.8" y="276.3">B</text>
<text x="362.2" y="276.3">-</text>
<text x="365" y="276.3">module</text>
<text x="280.3" y="287.6" transform="rotate(-90 280.3 287.6)">+3V3</text>
<text x="89.1" y="293.7">R36</text>
<text x="281.6" y="291.6">74HC14</text>
<text x="283.4" y="288.6">U3G</text>
<text x="318.5" y="291.6">100n</text>
<text x="319" y="288.6">C18</text>
<text x="343.4" y="288.3">GND</text>
<text x="89.3" y="296.7">10k</text>
<text x="280.3" y="296.9" transform="rotate(-90 280.3 296.9)">VCC</text>
<text x="315.8" y="296.5" transform="rotate(-90 315.8 296.5)">+3V3</text>
<text x="343.4" y="296">GND</text>
<text x="86" y="301.6" transform="rotate(-90 86 301.6)">+3V3</text>
<text x="145.6" y="302.2" transform="rotate(-90 145.6 302.2)">GND</text>
<text x="280.3" y="306.3" transform="rotate(-90 280.3 306.3)">GND</text>
<text x="315.8" y="313.6" transform="rotate(-90 315.8 313.6)">GND</text>
<text x="50" y="322.1">SW2 switch</text>
<text x="54.3" y="319.1">J7</text>
<text x="119.6" y="319.1">R37</text>
<text x="119.7" y="322.1">10k</text>
<text x="192.7" y="322.1">74HC14</text>
<text x="194.5" y="319.1">U3B</text>
<text x="280.3" y="322.5" transform="rotate(-90 280.3 322.5)">GND</text>
<text x="37.3" y="336.6">GND</text>
<text x="148.3" y="339.8">220n</text>
<text x="148.8" y="336.8">C20</text>
<text x="89.1" y="353.4">R38</text>
<text x="89.3" y="356.4">10k</text>
<text x="86" y="361.2" transform="rotate(-90 86 361.2)">+3V3</text>
<text x="145.6" y="361.9" transform="rotate(-90 145.6 361.9)">GND</text>
<text x="50" y="381.8">SW3 switch</text>
<text x="54.3" y="378.8">J8</text>
<text x="119.6" y="378.8">R39</text>
<text x="119.7" y="381.8">10k</text>
<text x="192.7" y="381.8">74HC14</text>
<text x="194.5" y="378.8">U3C</text>
<text x="37.3" y="396.3">GND</text>
<text x="148.8" y="396.5">C21</text>
<text x="149.5" y="399.5">1u</text>
<text x="145.6" y="420.2" transform="rotate(-90 145.6 420.2)">ND</text>
</g>
<g font-size="1.8" fill="#a90000">
<text x="55.8" y="54.4">1</text>
<text x="55.8" y="56.9">3</text>
<text x="55.8" y="59.4">5</text>
<text x="64.7" y="54.4">2</text>
<text x="64.7" y="56.9">4</text>
<text x="64.7" y="59.4">6</text>
<text x="264.1" y="59.4">9</text>
<text x="275.5" y="59.4">8</text>
<text x="351.7" y="56.9">1</text>
<text x="501.6" y="56.9">1</text>
<text x="501.6" y="59.4">3</text>
<text x="510.5" y="56.9">2</text>
<text x="510.5" y="59.4">4</text>
<text x="55.8" y="62">7</text>
<text x="55.8" y="64.5">9</text>
<text x="64.1" y="64.5">10</text>
<text x="64.7" y="62">8</text>
<text x="501.6" y="62">5</text>
<text x="501.6" y="64.5">7</text>
<text x="510.5" y="62">6</text>
<text x="510.5" y="64.5">8</text>
<text x="263.5" y="105.2">11</text>
<text x="274.9" y="105.2">10</text>
<text x="263.5" y="149.6">13</text>
<text x="274.9" y="149.6">12</text>
<text x="351.7" y="147.1">1</text>
<text x="351.7" y="149.6">2</text>
<text x="351.7" y="152.1">3</text>
<text x="351.7" y="154.7">4</text>
<text x="466" y="157.2">1</text>
<text x="466" y="159.8">2</text>
<text x="466" y="162.3">3</text>
<text x="55.8" y="169.9">1</text>
<text x="55.8" y="172.5">3</text>
<text x="64.7" y="169.9">2</text>
<text x="64.7" y="172.5">4</text>
<text x="55.8" y="175">5</text>
<text x="55.8" y="177.5">7</text>
<text x="64.7" y="175">6</text>
<text x="64.7" y="177.5">8</text>
<text x="55.8" y="180.1">9</text>
<text x="64.1" y="180.1">10</text>
<text x="351.7" y="209.3">1</text>
<text x="351.7" y="211.8">2</text>
<text x="351.7" y="214.4">3</text>
<text x="351.7" y="216.9">4</text>
<text x="351.7" y="219.5">5</text>
<text x="351.7" y="222">6</text>
<text x="466" y="229.6">1</text>
<text x="466" y="232.2">2</text>
<text x="45.6" y="272.8">2</text>
<text x="195.5" y="270.3">2</text>
<text x="351.7" y="279.1">1</text>
<text x="351.7" y="281.7">2</text>
<text x="351.7" y="284.2">3</text>
<text x="351.7" y="286.8">4</text>
<text x="279.1" y="290.9" transform="rotate(-90 279.1 290.9)">14</text>
<text x="351.7" y="289.3">5</text>
<text x="351.7" y="291.8">6</text>
<text x="279.1" y="310.6" transform="rotate(-90 279.1 310.6)">7</text>
<text x="195.5" y="329.9">4</text>
<text x="45.6" y="332.5">2</text>
<text x="195.5" y="389.6">6</text>
<text x="45.6" y="392.2">2</text>
</g>
</svg>
